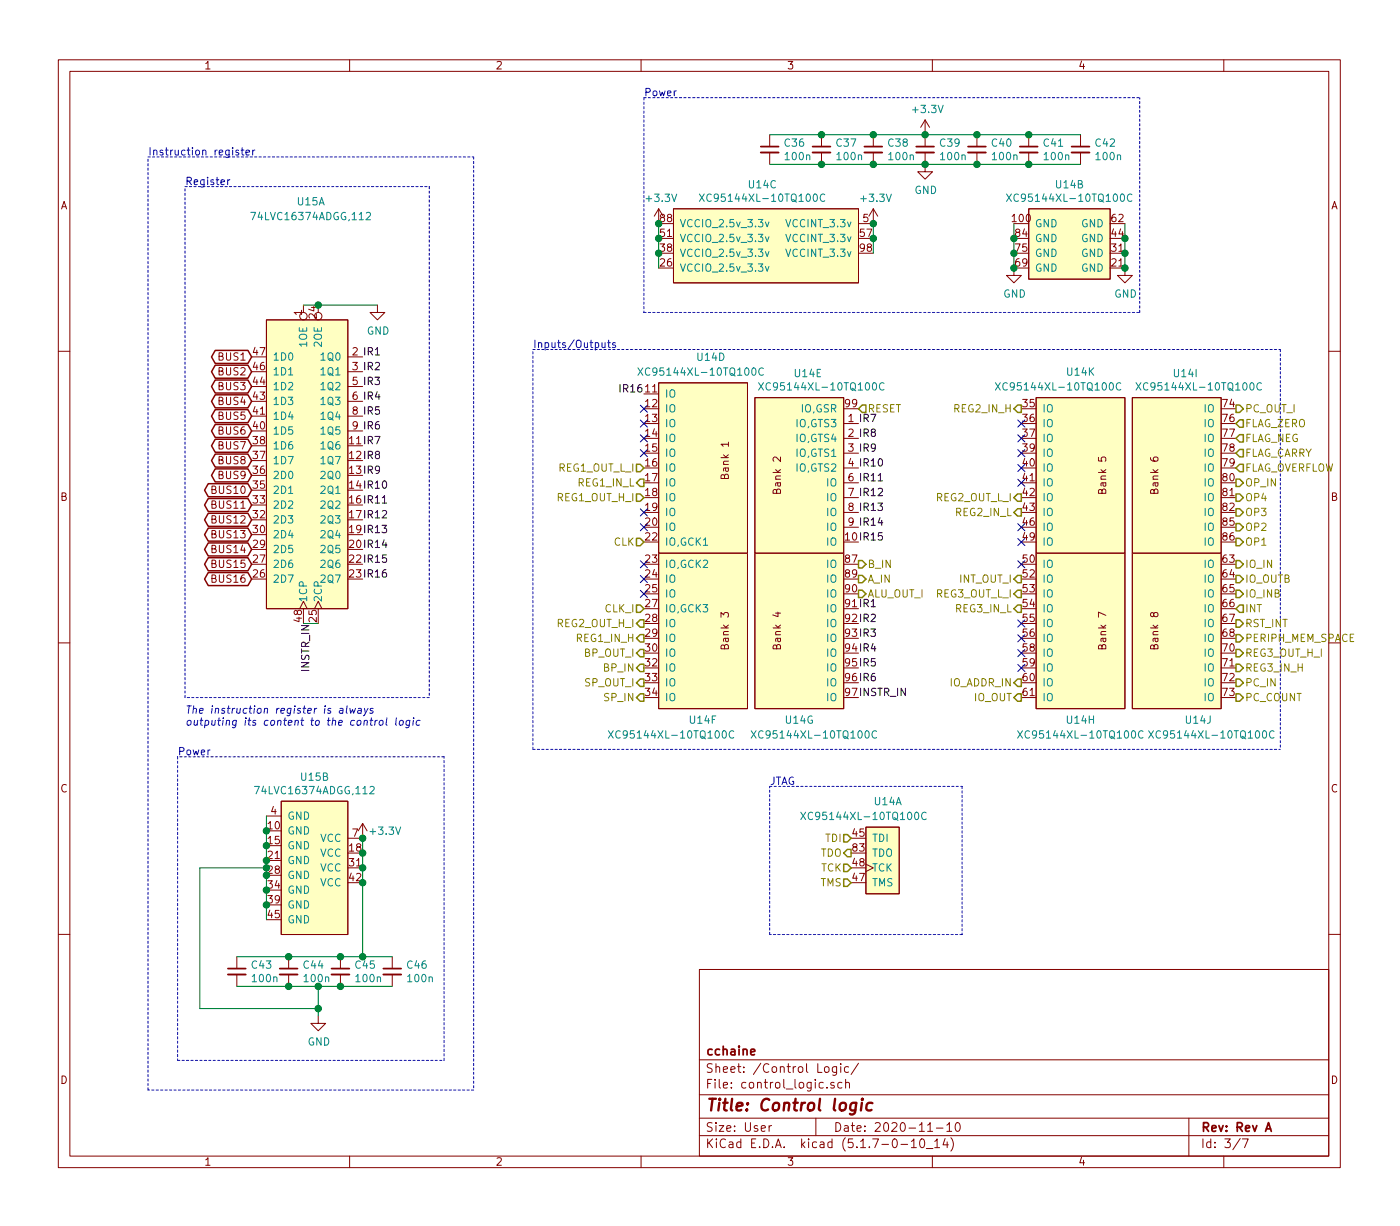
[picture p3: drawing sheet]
<svg xmlns="http://www.w3.org/2000/svg" width="240mm" height="210mm" viewBox="0 0 240 210" stroke-linecap="round" stroke-linejoin="round" font-family="sans-serif">
<g fill="none" stroke="#840000" stroke-width=".17">
<path d="M10 10.3h220v189.9h-220zM12 12.2h216v186.1h-216zM60 10.3v1.9M110 10.3v1.9M160 10.3v1.9M210 10.3v1.9M113 35.8l-.7 1.3M113 35.8v2.5M113 35.8l.8 1.3M115.6 35.8h31.7v12.7h-31.7zM132.1 23.1v2M132.1 26.2v2"/>
<path d="M141 23.1v2M141 26.2v2M149.9 35.8v2.5h-2.6M149.9 23.1v2M149.9 26.2v2M149.9 35.8l-.8 1.3M149.9 35.8l.7 1.3M158.7 26.2v3.3h1.3l-1.3 1.2-1.2-1.2h1.2M158.7 20.6v4.5M158.7 20.6l-.7 1.2M158.7 20.6l.8 1.2M167.6 23.1v2"/>
<path d="M167.6 26.2v2M176.5 35.8h14v12.1h-14zM176.5 23.1v2M176.5 26.2v2M185.4 23.1v2M185.4 26.2v2M45.7 54.9h14v49.5h-14zM52.1 52.3v1.3M64.8 52.3v1.3h1.2l-1.2 1.3-1.3-1.3h1.3M174 46v1.2h1.3l-1.3 1.3-1.3-1.3h1.3M193 46v1.2h1.3l-1.3 1.3-1.2-1.3h1.2M10 60.2h2"/>
<path d="M59.7 61.2h2.5M59.7 63.7h2.5M59.7 66.3h2.5M59.7 68.8h2.5M59.7 71.4h2.5M59.7 73.9h2.5M113 65.7h15.3v29.2h-15.3zM125 75.8v.7M129.5 68.2h15.3v26.7h-15.3zM133.9 78.4v.8l-.7-.8h-.2l-.3 .2 .1 .5M144.8 72.6h2.5M144.8 75.2h2.5"/>
<path d="M144.8 77.7h2.5M177.8 68.2h15.2v26.7h-15.2zM194.3 68.2h15.2v26.7h-15.2zM228 60.2h2M113 94.9h15.3v26.6h-15.3zM129.5 94.9h15.3v26.6h-15.3zM144.8 80.3h2.5M144.8 82.8h2.5M144.8 85.3h2.5M144.8 87.9h2.5M144.8 90.4h2.5M177.8 94.9h15.2v26.6h-15.2z"/>
<path d="M194.3 94.9h15.2v26.6h-15.2zM10 110.3h2M51.4 104.4l.7-1.3 .6 1.3M54 104.4l.6-1.3 .6 1.3M133.5 105v.8l-.9-.3M189.8 105.5l-1.3-.5v.8M45.7 139.9h2.6M48.3 137.4h11.4v22.9h-11.4zM62.2 141.2l-.7 1.3M62.2 141.2v2.6h-2.5M62.2 141.2l.8 1.3M148.6 141.9h5.7v11.4h-5.7z"/>
<path d="M148.6 148.2l1.3 .6-1.3 .7M10 160.2h2M40.6 164.1v2M40.6 167.1v2.1M49.5 164.1v2M49.5 167.1v2.1M54.6 174.2v1.3h1.3l-1.3 1.3-1.3-1.3h1.3M58.4 164.1v2M58.4 167.1v2.1M67.3 164.1v2M67.3 167.1v2.1M120 166.3h108v32h-108z"/>
<path d="M228 160.2h2M60 198.3v1.9M110 198.3v1.9M120 194.8h108M120 191.8h108M120 187.8h108M120 181.8h108M132 193v1M132.4 193l-.3 .1-.1 .2M140 191.8v3M141.6 183.1l.2-.2 .4 .2v.7l-.2 .1-.4-.1zM141.9 186.5v.1"/>
<path d="M143.1 185.7a.37 .37 0 0 0-.6 .1l.1 .2 .5 .2 .1 .1-.2 .3-.5-.1M143.6 182.9v1.2l-.3 .3-.4-.1M143.6 183l-.5-.1-.3 .3 .1 .6 .2 .1 .5-.1M144.3 182.4v.2M144.3 182.9v1M144.5 185.7l-.5-.1-.2 .3v.6l.2 .1 .5-.1M145.1 185.7h.1a.37 .37 0 0 1 .6 .1v.8M145.1 185.1v1.5M145.6 183l-.4-.1-.3 .3 .1 .6 .2 .1 .4-.1M147.3 182.3l-1.3 2M154.6 196.3h1.2M156.4 195.8l.4-.5v1.5"/>
<path d="M156.4 196.8h.9M158 195.5l.3-.2a.94 .94 0 0 1 0 1.5 .79 .79 0 0 1-.3-1.3zM159 197h1.1M159.2 194h.8M160 198.3v1.9M160.4 195.8l.4-.5v1.5M160.4 196.8h.8M160.7 193.5h1.1M162.2 195.2l-.4 1.1h.9M162.5 193l.4-.5v1.5M162.5 194h.8M162.5 195.8v1"/>
<path d="M163.2 195.1a1.71 1.71 0 0 1 0 2.3M164.1 192.6l.2-.1a.85 .85 0 0 1 .1 1.5 .79 .79 0 0 1-.3-1.3zM204 191.8v6.5M210 198.3v1.9M212.8 195.2l-1.2 2M213.2 195.3h1l-.6 1.5"/>
<circle cx="52.1" cy="54.2" r=".63"/>
<circle cx="54.6" cy="54.2" r=".63"/>
</g>
<g fill="none" stroke="#840000" stroke-width=".3">
<path d="M130.6 25.1h3M139.4 25.1h3.1M148.3 25.1h3.1M157.2 25.1h3.1M166.1 25.1h3.1M175 25.1h3.1M183.9 25.1h3M39.1 166.1h3.1M48 166.1h3.1M56.9 166.1h3M65.8 166.1h3M128.8 180.4l.7-.1v-.3l-.5-.1-.2 .2 .1 .7h.6"/>
<path d="M217.2 194l.5-1.5 .5 1.5M217.3 193.6h.7"/>
</g>
<path d="M146.9 189.1l-.2 1.6a.6 .6 0 0 1-.9 .3M146.9 189.2a.68 .68 0 0 0-1 .3v.8l.3 .1 .6-.1M147.9 189.1l-.2 1.3M148 188.4l-.1 .1 .1 .1 .1-.1-.1-.1v.2M149.7 189.2a.68 .68 0 0 0-1 .3l-.1 .6 .2 .2 .2 .1 .6-.1" fill="none" stroke="#840000" stroke-width=".41"/>
<path d="M130.6 26.2h3M139.4 26.2h3.1M148.3 26.2h3.1M157.2 26.2h3.1M166.1 26.2h3.1M175 26.2h3.1M183.9 26.2h3M39.1 167.1h3.1M48 167.1h3.1M56.9 167.1h3M65.8 167.1h3" fill="none" stroke="#840000" stroke-width=".33"/>
<g fill="#ffffc2" stroke="#ffffc2" stroke-width=".17">
<path d="M113 94.9h15.3v26.6h-15.3z"/>
<path d="M148.6 141.9h5.7v11.4h-5.7z"/>
<path d="M176.5 35.8h14v12.1h-14z"/>
<path d="M115.6 35.8h31.7v12.7h-31.7z"/>
<path d="M45.7 54.9h14v49.5h-14z"/>
<path d="M48.3 137.4h11.4v22.9h-11.4z"/>
<path d="M194.3 94.9h15.2v26.6h-15.2z"/>
<path d="M129.5 94.9h15.3v26.6h-15.3z"/>
<path d="M129.5 68.2h15.3v26.7h-15.3z"/>
<path d="M177.8 94.9h15.2v26.6h-15.2z"/>
<path d="M194.3 68.2h15.2v26.7h-15.2z"/>
<path d="M177.8 68.2h15.2v26.7h-15.2z"/>
<path d="M113 65.7h15.3v29.2h-15.3z"/>
</g>
<g fill="none" stroke="#008484" stroke-width=".17">
<path d="M43 36.4h.9l-.6 1.3M62.9 36.5l.4-.1 .3 .4-.1 .2-.7 .7h.8M120 33.3l.9 1.2M120.9 33.3l-.9 1.2M131.3 38.1l.3 .8 .4-.8M141.5 33.4a.55 .55 0 0 0-.7 .1 .55 .55 0 0 0 0 .7l.4 .3 .3-.1M172.7 33.3l.9 1.2M173.6 33.3l-.9 1.2M194.2 33.4a.55 .55 0 0 0-.7 .1 .55 .55 0 0 0 0 .7l.4 .3 .3-.1M131.3 45.7l.3 .8 .4-.8M131.3 43.1l.3 .9 .4-.9M131.3 40.6l.3 .8 .4-.8"/>
<path d="M109.5 63.1l.8 1.3M110.3 63.1l-.8 1.3M130.2 65.6l.8 1.3M131 63.2a.55 .55 0 0 0-.7 .1 .55 .55 0 0 0 0 .8l.3 .3 .4-.2M131 65.6l-.8 1.3M151.7 65.8a.55 .55 0 0 0-.7 .1 .55 .55 0 0 0 0 .7l.3 .3 .4-.1M170.8 65.6l.9 1.3M171.7 65.6l-.9 1.3M192.3 65.8a.55 .55 0 0 0-.7 .1 .55 .55 0 0 0 0 .7l.4 .3 .3-.1M194.9 65.6l.9 1.3M195.8 65.6l-.9 1.3M216.5 65.8a.55 .55 0 0 0-.8 .1 .55 .55 0 0 0 0 .7l.4 .3 .4-.1"/>
<path d="M43.7 134.9h.8l-.6 1.2M63.5 135l.5-.1 .2 .3v.2l-.8 .7h.8M104.4 125.3l.8 1.3M105.2 125.3l-.8 1.3M125.9 125.4a.55 .55 0 0 0-.7 .1 .55 .55 0 0 0 0 .8l.4 .3 .3-.1M128.9 125.3l.8 1.3M129.7 125.3l-.8 1.3M137.4 139.3l.9 1.3M138.3 139.3l-.9 1.3M150.4 125.4a.55 .55 0 0 0-.7 .1 .55 .55 0 0 0 0 .8l.4 .3 .3-.1M158.9 139.4a.55 .55 0 0 0-.7 .1 .55 .55 0 0 0 0 .8l.4 .3 .3-.2M174.6 125.3l.9 1.3"/>
<path d="M175.5 125.3l-.9 1.3M196.1 125.4a.55 .55 0 0 0-.7 .1 .55 .55 0 0 0 0 .8l.4 .3 .3-.1M197.1 125.3l.8 1.3M197.9 125.3l-.8 1.3M218.6 125.4a.55 .55 0 0 0-.7 .1 .55 .55 0 0 0 0 .8l.4 .3 .3-.1"/>
</g>
<g fill="none" stroke="#0000c2" stroke-width=".17" stroke-dasharray=".4 .4">
<path d="M110.5 16.8v36.8M110.5 16.8h85.1M25.4 26.9h55.9M31.7 32h42M73.7 32v87.6M81.3 26.9v160M91.4 59.9h128.3M110.5 53.6h85.1M195.6 53.6v-36.8M219.7 59.9v68.6M31.7 119.6v-87.6M73.7 119.6h-42"/>
<path d="M30.5 129.8v52.1M76.2 129.8h-45.7M91.4 128.5v-68.6M91.4 128.5h128.3M132.1 134.9h33M165.1 134.9v25.4M132.1 160.3v-25.4M165.1 160.3h-33M25.4 186.9v-160M30.5 181.9h45.7M76.2 181.9v-52.1M81.3 186.9h-55.9"/>
</g>
<g fill="none" stroke="#008400" stroke-width=".17">
<path d="M113 38.3v7.7M132.1 28.2h53.3M132.1 23.1h53.3M149.9 38.3v5.1M174 38.3v7.7M193 38.3v7.7M52.1 52.3h12.7M52.1 106.9h2.5M45.7 139.9v8.9h-11.4v24.2h20.3M45.7 150.1v7.6M62.2 143.8v20.3M40.6 169.2h26.7"/>
<path d="M40.6 164.1h26.7M54.6 169.2v5"/>
</g>
<g fill="none" stroke="#848400" stroke-width=".25">
<path d="M109.2 79.6h.7l.6 .7-.6 .6h-.7zM148 69.5h.6v1.2h-.6l-.7-.6zM174.6 69.5h.7v1.2h-.7l-.6-.6zM212.1 69.5h.6l.7 .6-.7 .6h-.6zM212.7 79.6h.7v1.3h-.7l-.6-.6zM212.7 77.1h.7v1.3h-.7l-.6-.7zM212.7 72h.7v1.3h-.7l-.6-.7zM212.7 74.5h.7v1.3h-.7l-.6-.6zM109.2 84.7h.7l.6 .6-.6 .7h-.7zM109.2 92.3h.7l.6 .7-.6 .6h-.7zM109.9 82.2h.6v1.2h-.6l-.7-.6zM147.3 98.7h.7l.6 .6-.6 .6h-.7z"/>
<path d="M147.3 96.1h.7l.6 .7-.6 .6h-.7zM174.6 98.7h.7v1.2h-.7l-.6-.6zM174.6 87.2h.7v1.3h-.7l-.6-.6zM174.6 84.7h.7v1.3h-.7l-.6-.7zM212.1 98.7h.6l.7 .6-.7 .6h-.6zM212.1 96.1h.6l.7 .7-.7 .6h-.6zM212.1 84.7h.6l.7 .6-.7 .7h-.6zM212.1 87.2h.6l.7 .7-.7 .6h-.6zM212.1 82.2h.6l.7 .6-.7 .6h-.6zM212.1 89.8h.6l.7 .6-.7 .7h-.6zM212.1 92.3h.6l.7 .7-.7 .6h-.6zM109.2 114.5l.7-.6h.6v1.3h-.6z"/>
<path d="M109.2 103.8h.7l.6 .6-.6 .6h-.7zM109.9 111.4h.6v1.2h-.6l-.7-.6zM109.9 119h.6v1.3h-.6l-.7-.7zM109.9 116.5h.6v1.2h-.6l-.7-.6zM109.9 106.3h.6v1.3h-.6l-.7-.7zM109.9 108.8h.6v1.3h-.6l-.7-.6zM147.3 101.2h.7l.6 .6-.6 .7h-.7zM174.6 103.8h.7v1.2h-.7l-.6-.6zM174.6 101.2h.7v1.3h-.7l-.6-.7zM174.6 116.5h.7v1.2h-.7l-.6-.6zM174.6 119h.7v1.3h-.7l-.6-.7zM212.1 119h.6l.7 .6-.7 .7h-.6z"/>
<path d="M212.1 116.5h.6l.7 .6-.7 .6h-.6zM212.1 113.9h.6l.7 .6-.7 .7h-.6zM212.1 111.4h.6l.7 .6-.7 .6h-.6zM212.1 108.8h.6l.7 .7-.7 .6h-.6zM212.1 101.2h.6l.7 .6-.7 .7h-.6zM212.1 106.3h.6l.7 .6-.7 .7h-.6zM212.7 103.8h.7v1.2h-.7l-.6-.6zM144.8 150.7h.6l.6 .7-.6 .6h-.6zM144.8 143.1h.6l.6 .7-.6 .6h-.6zM144.8 148.2h.6l.6 .6-.6 .7h-.6zM145.4 145.7h.6v1.2h-.6l-.6-.6z"/>
</g>
<g fill="none" stroke="#840000" stroke-width=".25">
<path d="M36.9 62.6h5.6l.7 1.1-.7 1.2h-5.6l-.6-1.2zM36.9 65.2h5.6l.7 1.1-.7 1.1h-5.6l-.6-1.1zM36.9 67.7h5.6l.7 1.1-.7 1.1h-5.6l-.6-1.1zM36.9 70.3h5.6l.7 1.1-.7 1.1h-5.6l-.6-1.1zM36.9 72.8h5.6l.7 1.1-.7 1.1h-5.6l-.6-1.1zM36.9 75.3h5.6l.7 1.1-.7 1.2h-5.6l-.6-1.2zM36.9 77.9h5.6l.7 1.1-.7 1.1h-5.6l-.6-1.1zM36.9 60.1h5.6l.7 1.1-.7 1.1h-5.6l-.6-1.1zM35.7 83h6.8l.7 1.1-.7 1.1h-6.8l-.6-1.1zM35.7 85.5h6.8l.7 1.1-.7 1.1h-6.8l-.6-1.1zM35.7 88h6.8l.7 1.1-.7 1.2h-6.8l-.6-1.2zM35.7 90.6h6.8l.7 1.1-.7 1.1h-6.8l-.6-1.1z"/>
<path d="M35.7 93.1h6.8l.7 1.1-.7 1.1h-6.8l-.6-1.1zM35.7 95.7h6.8l.7 1.1-.7 1.1h-6.8l-.6-1.1zM35.7 98.2h6.8l.7 1.1-.7 1.1h-6.8l-.6-1.1zM36.9 80.4h5.6l.7 1.1-.7 1.1h-5.6l-.6-1.1z"/>
</g>
<path d="M65.6 86.3h.7M150.7 82.5h.7" fill="none" stroke="#000" stroke-width=".17"/>
<g fill="none" stroke="#0000c2" stroke-width=".17">
<path d="M39.1 30.8v.9M39.4 30.8l-.2 .1-.1 .2M40.9 25.8l-.3-.1-.1 .2v.2l.4 .1v.3h-.4M41.4 25.7h.5M41.6 25.3v1.1l.3 .2M42.2 26.2l.6-.1-.1-.3-.3-.1-.2 .2 .1 .6h.4M43.4 25.7v.9M43.7 25.7l-.2 .1-.1 .2M103.3 58.8l.1 .8h.3l.1-.1M103.8 58.8v.8M104.3 58.8h.4M104.4 58.3v1.1l.3 .2"/>
<path d="M105.6 58.8h-.3l-.2 .1 .1 .2 .4 .2v.3h-.5M58.3 121.5h.5v.8M58.9 121.8h-.5a.25 .25 0 0 0-.2 .3 .25 .25 0 0 0 .2 .2h.4M59.6 121.1l-.2 1 .2 .2M60 121.5l.2 .8 .3-.6 .2 .6 .3-.8M61.5 121.5h.5v.8M62 121.8h-.4l-.2 .2v.3h.6M62.5 121.5l.2 .8M63.1 121.5l-.5 1.1-.2 .2M63.5 123.5h.5M63.7 123.1l-.1 1.1v.1l.3 .1M64 121.5h-.3l-.2 .2 .1 .1 .4 .2-.1 .3h-.5"/>
<path d="M64.4 123.5l-.1 .9M64.8 123.5l-.4 .3M65.2 123.7l.2-.2 .3 .2v.4l-.1 .2-.3 .1-.2-.1zM66.4 123.1l-.2 1.1 .2 .2M68 123.1l-.1 1.1 .1 .2M68.7 123.6l.3-.1 .2 .3v.3l-.3 .3-.3-.1-.1-.2zM70.3 123.5l-.1 1.1-.3 .2-.3-.1M70.3 123.6l-.3-.1-.3 .3v.5h.5M70.9 123.5l-.1 .9M71 123.1v.1M72.1 123.6l-.4-.1-.2 .3v.5h.5"/>
</g>
<g fill="#008400" stroke="#008400" stroke-width=".25">
<circle cx="193" cy="43.4" r=".51"/>
<circle cx="174" cy="46" r=".51"/>
<circle cx="176.5" cy="23.1" r=".51"/>
<circle cx="174" cy="40.9" r=".51"/>
<circle cx="174" cy="43.4" r=".51"/>
<circle cx="113" cy="38.3" r=".51"/>
<circle cx="113" cy="40.9" r=".51"/>
<circle cx="113" cy="43.4" r=".51"/>
<circle cx="149.9" cy="40.9" r=".51"/>
<circle cx="54.6" cy="169.2" r=".51"/>
<circle cx="58.4" cy="164.1" r=".51"/>
<circle cx="49.5" cy="164.1" r=".51"/>
<circle cx="54.6" cy="52.3" r=".51"/>
<circle cx="54.6" cy="173" r=".51"/>
<circle cx="149.9" cy="38.3" r=".51"/>
<circle cx="45.7" cy="148.8" r=".51"/>
<circle cx="45.7" cy="142.5" r=".51"/>
<circle cx="58.4" cy="169.2" r=".51"/>
<circle cx="45.7" cy="145" r=".51"/>
<circle cx="158.8" cy="28.2" r=".51"/>
<circle cx="167.6" cy="28.2" r=".51"/>
<circle cx="45.7" cy="147.6" r=".51"/>
<circle cx="49.5" cy="169.2" r=".51"/>
<circle cx="45.7" cy="150.1" r=".51"/>
<circle cx="62.2" cy="151.4" r=".51"/>
<circle cx="45.7" cy="152.6" r=".51"/>
<circle cx="45.7" cy="155.2" r=".51"/>
<circle cx="62.2" cy="148.8" r=".51"/>
<circle cx="62.2" cy="146.3" r=".51"/>
<circle cx="176.5" cy="28.2" r=".51"/>
<circle cx="158.8" cy="23.1" r=".51"/>
<circle cx="167.6" cy="23.1" r=".51"/>
<circle cx="149.9" cy="28.2" r=".51"/>
<circle cx="149.9" cy="23.1" r=".51"/>
<circle cx="141" cy="28.2" r=".51"/>
<circle cx="193" cy="40.9" r=".51"/>
<circle cx="62.2" cy="143.8" r=".51"/>
<circle cx="141" cy="23.1" r=".51"/>
<circle cx="193" cy="46" r=".51"/>
<circle cx="62.2" cy="164.1" r=".51"/>
</g>
<g fill="none" stroke="#000084" stroke-width=".17">
<path d="M109.9 69.5l1.2 1.2M109.9 72l1.2 1.2M109.9 74.6l1.2 1.2M109.9 77.1l1.2 1.2M111.1 69.5l-1.2 1.2M111.1 72l-1.2 1.2M111.1 74.6l-1.2 1.2M111.1 77.1l-1.2 1.2M174.7 72l1.2 1.2M174.7 74.6l1.2 1.2M174.7 77.1l1.2 1.2M174.7 79.6l1.2 1.3"/>
<path d="M175.9 72l-1.2 1.2M175.9 74.6l-1.2 1.2M175.9 77.1l-1.2 1.2M175.9 79.6l-1.2 1.3M109.9 87.3l1.2 1.2M109.9 89.8l1.2 1.2M109.9 96.2l1.2 1.2M109.9 98.7l1.2 1.2M111.1 87.3l-1.2 1.2M111.1 89.8l-1.2 1.2M111.1 96.2l-1.2 1.2M111.1 98.7l-1.2 1.2"/>
<path d="M174.7 82.2l1.2 1.2M174.7 89.8l1.2 1.2M174.7 92.3l1.2 1.3M174.7 96.2l1.2 1.2M175.9 82.2l-1.2 1.2M175.9 89.8l-1.2 1.2M175.9 92.3l-1.2 1.3M175.9 96.2l-1.2 1.2M109.9 101.2l1.2 1.3M111.1 101.2l-1.2 1.3M174.7 106.3l1.2 1.2M174.7 108.9l1.2 1.2"/>
<path d="M174.7 111.4l1.2 1.2M174.7 113.9l1.2 1.3M175.9 106.3l-1.2 1.2M175.9 108.9l-1.2 1.2M175.9 111.4l-1.2 1.2M175.9 113.9l-1.2 1.3"/>
</g>
<text font-size="2.8" fill="#840000" x="121" y="190.5">Title: Control logic</text>
<g font-size="2.1" fill="#840000">
<text x="121" y="184">Sheet: /Control Logic/</text>
<text x="121" y="181">cchaine</text>
<text x="121" y="186.7">File: control_logic.sch</text>
<text x="121" y="196.9">KiCad E.D.A. kicad (5.1.7-0-10_14)</text>
<text x="121" y="194.1">Size: User</text>
<text x="143" y="194.1">Date: 2020-11-10</text>
<text x="206" y="194.1">Rev: Rev A</text>
<text x="206" y="196.9">Id: 3/7</text>
</g>
<g font-size="1.8" fill="#840000">
<text x="35" y="11.9">1</text>
<text x="85" y="11.9">2</text>
<text x="135" y="11.9">3</text>
<text x="185" y="11.9">4</text>
<text x="10.4" y="35.9">A</text>
<text x="228.4" y="35.9">A</text>
<text x="113.3" y="40.6">51</text>
<text x="113.3" y="38.1">88</text>
<text x="147.6" y="40.6">57</text>
<text x="148.1" y="38.1">5</text>
<text x="173.8" y="38.1">100</text>
<text x="174.3" y="40.6">84</text>
<text x="190.8" y="40.6">44</text>
<text x="190.8" y="38.1">62</text>
<text x="113.3" y="45.7">26</text>
<text x="113.3" y="43.2">38</text>
<text x="147.6" y="43.2">98</text>
<text x="174.3" y="45.7">69</text>
<text x="174.3" y="43.2">75</text>
<text x="190.8" y="45.7">21</text>
<text x="190.8" y="43.2">31</text>
<text x="51.8" y="54.1" transform="rotate(-90 51.8 54.1)">1</text>
<text x="54.4" y="54.6" transform="rotate(-90 54.4 54.6)">24</text>
<text x="37.7" y="64.4">BUS2</text>
<text x="37.7" y="61.8">BUS1</text>
<text x="43.5" y="63.5">46</text>
<text x="43.5" y="61">47</text>
<text x="37.7" y="66.9">BUS3</text>
<text x="37.7" y="69.5">BUS4</text>
<text x="43.5" y="71.1">41</text>
<text x="43.5" y="68.6">43</text>
<text x="43.5" y="66">44</text>
<text x="110.8" y="67.3">11</text>
<text x="110.8" y="69.8">12</text>
<text x="145.1" y="69.8">99</text>
<text x="175.6" y="69.8">35</text>
<text x="209.9" y="69.8">74</text>
<text x="37.7" y="72">BUS5</text>
<text x="37.7" y="74.5">BUS6</text>
<text x="37.7" y="77.1">BUS7</text>
<text x="43.5" y="76.2">38</text>
<text x="43.5" y="73.7">40</text>
<text x="110.8" y="72.4">13</text>
<text x="110.8" y="74.9">14</text>
<text x="110.8" y="77.5">15</text>
<text x="175.6" y="72.4">36</text>
<text x="175.6" y="74.9">37</text>
<text x="175.6" y="77.5">39</text>
<text x="209.9" y="72.4">76</text>
<text x="209.9" y="74.9">77</text>
<text x="209.9" y="77.5">78</text>
<text x="37.7" y="79.6">BUS8</text>
<text x="37.7" y="82.2">BUS9</text>
<text x="43.5" y="83.8">35</text>
<text x="43.5" y="81.3">36</text>
<text x="43.5" y="78.7">37</text>
<text x="110.8" y="80">16</text>
<text x="110.8" y="82.5">17</text>
<text x="125.1" y="81.9" transform="rotate(-90 125.1 81.9)">Bank 1</text>
<text x="175.6" y="80">40</text>
<text x="175.6" y="82.5">41</text>
<text x="209.9" y="80">79</text>
<text x="209.9" y="82.5">80</text>
<text x="10.4" y="85.9">B</text>
<text x="36.7" y="84.7">BUS10</text>
<text x="36.7" y="87.2">BUS11</text>
<text x="36.7" y="89.8">BUS12</text>
<text x="43.5" y="88.9">32</text>
<text x="43.5" y="86.4">33</text>
<text x="110.8" y="85.1">18</text>
<text x="110.8" y="87.6">19</text>
<text x="134" y="84.4" transform="rotate(-90 134 84.4)">Bank 2</text>
<text x="175.6" y="85.1">42</text>
<text x="175.6" y="87.6">43</text>
<text x="189.8" y="84.4" transform="rotate(-90 189.8 84.4)">Bank 5</text>
<text x="198.8" y="84.4" transform="rotate(-90 198.8 84.4)">Bank 6</text>
<text x="209.9" y="85.1">81</text>
<text x="209.9" y="87.6">82</text>
<text x="228.4" y="85.9">B</text>
<text x="36.7" y="92.3">BUS13</text>
<text x="36.7" y="94.9">BUS14</text>
<text x="43.5" y="94">29</text>
<text x="43.5" y="91.4">30</text>
<text x="110.8" y="90.2">20</text>
<text x="110.8" y="92.7">22</text>
<text x="175.6" y="90.2">46</text>
<text x="175.6" y="92.7">49</text>
<text x="209.9" y="90.2">85</text>
<text x="209.9" y="92.7">86</text>
<text x="36.7" y="97.4">BUS15</text>
<text x="36.7" y="99.9">BUS16</text>
<text x="43.5" y="99.1">26</text>
<text x="43.5" y="96.5">27</text>
<text x="110.8" y="96.5">23</text>
<text x="110.8" y="99.1">24</text>
<text x="110.8" y="101.6">25</text>
<text x="145.1" y="96.5">87</text>
<text x="145.1" y="99.1">89</text>
<text x="145.1" y="101.6">90</text>
<text x="175.6" y="96.5">50</text>
<text x="175.6" y="99.1">52</text>
<text x="175.6" y="101.6">53</text>
<text x="209.9" y="96.5">63</text>
<text x="209.9" y="99.1">64</text>
<text x="209.9" y="101.6">65</text>
<text x="51.8" y="106.6" transform="rotate(-90 51.8 106.6)">48</text>
<text x="54.4" y="106.6" transform="rotate(-90 54.4 106.6)">25</text>
<text x="110.8" y="104.1">27</text>
<text x="110.8" y="106.7">28</text>
<text x="175.6" y="104.1">54</text>
<text x="175.6" y="106.7">55</text>
<text x="209.9" y="104.1">66</text>
<text x="209.9" y="106.7">67</text>
<text x="110.8" y="109.2">29</text>
<text x="110.8" y="111.8">30</text>
<text x="125.1" y="111.1" transform="rotate(-90 125.1 111.1)">Bank 3</text>
<text x="134" y="111.1" transform="rotate(-90 134 111.1)">Bank 4</text>
<text x="175.6" y="109.2">56</text>
<text x="175.6" y="111.8">58</text>
<text x="189.8" y="111.1" transform="rotate(-90 189.8 111.1)">Bank 7</text>
<text x="198.8" y="111.1" transform="rotate(-90 198.8 111.1)">Bank 8</text>
<text x="209.9" y="109.2">68</text>
<text x="209.9" y="111.8">70</text>
<text x="110.8" y="114.3">32</text>
<text x="110.8" y="116.8">33</text>
<text x="110.8" y="119.4">34</text>
<text x="175.6" y="114.3">59</text>
<text x="175.6" y="116.8">60</text>
<text x="175.6" y="119.4">61</text>
<text x="209.9" y="114.3">71</text>
<text x="209.9" y="116.8">72</text>
<text x="209.9" y="119.4">73</text>
<text x="10.4" y="135.9">C</text>
<text x="228.4" y="135.9">C</text>
<text x="46" y="142.2">10</text>
<text x="46.5" y="139.7">4</text>
<text x="60.5" y="143.5">7</text>
<text x="146.4" y="143.5">45</text>
<text x="46" y="144.8">15</text>
<text x="46" y="147.3">21</text>
<text x="60" y="146">18</text>
<text x="60" y="148.6">31</text>
<text x="146.4" y="148.6">48</text>
<text x="146.4" y="146">83</text>
<text x="46" y="152.4">34</text>
<text x="46" y="154.9">39</text>
<text x="60" y="151.1">42</text>
<text x="146.4" y="151.1">47</text>
<text x="46" y="157.5">45</text>
<text x="10.4" y="185.9">D</text>
<text x="228.4" y="185.9">D</text>
<text x="35" y="199.9">1</text>
<text x="85" y="199.9">2</text>
<text x="135" y="199.9">3</text>
<text x="185" y="199.9">4</text>
</g>
<g font-size="1.8" fill="#0000c2">
<text x="110.5" y="16.5">Power</text>
<text x="25.4" y="26.7">Instruction register</text>
<text x="31.7" y="31.7">Register</text>
<text x="91.4" y="59.7">Inputs/Outputs</text>
<text x="31.7" y="122.4">The instruction register is always</text>
<text x="31.7" y="124.5">outputing its content to the control logic</text>
<text x="30.5" y="129.5">Power</text>
<text x="132.1" y="134.6">JTAG</text>
</g>
<g font-size="1.8" fill="#008484">
<text x="156.8" y="19.4">+3.3V</text>
<text x="134.7" y="25.2">C36</text>
<text x="134.9" y="27.5">100n</text>
<text x="143.6" y="25.2">C37</text>
<text x="143.8" y="27.5">100n</text>
<text x="152.5" y="25.2">C38</text>
<text x="152.7" y="27.5">100n</text>
<text x="161.4" y="25.2">C39</text>
<text x="161.5" y="27.5">100n</text>
<text x="170.3" y="25.2">C40</text>
<text x="170.4" y="27.5">100n</text>
<text x="179.1" y="25.2">C41</text>
<text x="179.3" y="27.5">100n</text>
<text x="188" y="25.2">C42</text>
<text x="188.2" y="27.5">100n</text>
<text x="51.1" y="35.2">U15A</text>
<text x="111.1" y="34.6">+3.3V</text>
<text x="121.4" y="34.6">XC95144XL-10TQ100C</text>
<text x="128.5" y="32.3">U14C</text>
<text x="147.9" y="34.6">+3.3V</text>
<text x="156.9" y="33.3">GND</text>
<text x="174.1" y="34.6">XC95144XL-10TQ100C</text>
<text x="181.3" y="32.3">U14B</text>
<text x="43.8" y="37.8">74LVC16374ADGG,112</text>
<text x="116.6" y="41.5">VCCIO_2.5v_3.3v</text>
<text x="116.6" y="39">VCCIO_2.5v_3.3v</text>
<text x="135.3" y="39">VCCINT_3.3v</text>
<text x="135.3" y="41.5">VCCINT_3.3v</text>
<text x="177.5" y="39">GND</text>
<text x="177.5" y="41.5">GND</text>
<text x="185.5" y="41.5">GND</text>
<text x="185.5" y="39">GND</text>
<text x="116.6" y="46.6">VCCIO_2.5v_3.3v</text>
<text x="116.6" y="44.1">VCCIO_2.5v_3.3v</text>
<text x="135.3" y="44.1">VCCINT_3.3v</text>
<text x="177.5" y="46.6">GND</text>
<text x="177.5" y="44.1">GND</text>
<text x="185.5" y="46.6">GND</text>
<text x="185.5" y="44.1">GND</text>
<text x="172.2" y="51">GND</text>
<text x="191.2" y="51">GND</text>
<text x="52.7" y="59.4" transform="rotate(-90 52.7 59.4)">1OE</text>
<text x="55.2" y="59.4" transform="rotate(-90 55.2 59.4)">2OE</text>
<text x="62.9" y="57.4">GND</text>
<text x="46.7" y="64.4">1D1</text>
<text x="46.7" y="61.8">1D0</text>
<text x="55.3" y="61.8">1Q0</text>
<text x="55.3" y="64.4">1Q1</text>
<text x="110.8" y="64.4">XC95144XL-10TQ100C</text>
<text x="119.7" y="61.9">U14D</text>
<text x="136.4" y="64.7">U14E</text>
<text x="183.2" y="64.4">U14K</text>
<text x="201.5" y="64.7">U14I</text>
<text x="46.7" y="69.5">1D3</text>
<text x="46.7" y="66.9">1D2</text>
<text x="55.3" y="66.9">1Q2</text>
<text x="55.3" y="69.5">1Q3</text>
<text x="114" y="68.2">IO</text>
<text x="114" y="70.7">IO</text>
<text x="131.5" y="67">XC95144XL-10TQ100C</text>
<text x="137.6" y="70.7">IO,GSR</text>
<text x="172.2" y="67">XC95144XL-10TQ100C</text>
<text x="178.8" y="70.7">IO</text>
<text x="196.3" y="67">XC95144XL-10TQ100C</text>
<text x="206.7" y="70.7">IO</text>
<text x="46.7" y="77.1">1D6</text>
<text x="46.7" y="74.5">1D5</text>
<text x="46.7" y="72">1D4</text>
<text x="55.3" y="77.1">1Q6</text>
<text x="55.3" y="72">1Q4</text>
<text x="55.3" y="74.5">1Q5</text>
<text x="114" y="73.3">IO</text>
<text x="114" y="75.8">IO</text>
<text x="136.8" y="73.3">IO,GTS3</text>
<text x="136.8" y="75.8">IO,GTS4</text>
<text x="178.8" y="73.3">IO</text>
<text x="178.8" y="75.8">IO</text>
<text x="206.7" y="73.3">IO</text>
<text x="206.7" y="75.8">IO</text>
<text x="46.7" y="82.2">2D0</text>
<text x="46.7" y="79.6">1D7</text>
<text x="55.3" y="79.6">1Q7</text>
<text x="55.3" y="82.2">2Q0</text>
<text x="114" y="78.4">IO</text>
<text x="114" y="80.9">IO</text>
<text x="114" y="83.4">IO</text>
<text x="136.8" y="78.4">IO,GTS1</text>
<text x="136.8" y="80.9">IO,GTS2</text>
<text x="141.9" y="83.4">IO</text>
<text x="178.8" y="78.4">IO</text>
<text x="178.8" y="80.9">IO</text>
<text x="178.8" y="83.4">IO</text>
<text x="206.7" y="78.4">IO</text>
<text x="206.7" y="80.9">IO</text>
<text x="206.7" y="83.4">IO</text>
<text x="46.7" y="89.8">2D3</text>
<text x="46.7" y="87.2">2D2</text>
<text x="46.7" y="84.7">2D1</text>
<text x="55.3" y="84.7">2Q1</text>
<text x="55.3" y="87.2">2Q2</text>
<text x="55.3" y="89.8">2Q3</text>
<text x="114" y="86">IO</text>
<text x="114" y="88.5">IO</text>
<text x="141.9" y="86">IO</text>
<text x="141.9" y="88.5">IO</text>
<text x="178.8" y="86">IO</text>
<text x="178.8" y="88.5">IO</text>
<text x="206.7" y="86">IO</text>
<text x="206.7" y="88.5">IO</text>
<text x="46.7" y="94.9">2D5</text>
<text x="46.7" y="92.3">2D4</text>
<text x="55.3" y="92.3">2Q4</text>
<text x="55.3" y="94.9">2Q5</text>
<text x="114" y="91.1">IO</text>
<text x="114" y="93.6">IO,GCK1</text>
<text x="141.9" y="93.6">IO</text>
<text x="141.9" y="91.1">IO</text>
<text x="178.8" y="91.1">IO</text>
<text x="178.8" y="93.6">IO</text>
<text x="206.7" y="91.1">IO</text>
<text x="206.7" y="93.6">IO</text>
<text x="46.7" y="99.9">2D7</text>
<text x="46.7" y="97.4">2D6</text>
<text x="55.3" y="97.4">2Q6</text>
<text x="55.3" y="99.9">2Q7</text>
<text x="114" y="97.4">IO,GCK2</text>
<text x="114" y="99.9">IO</text>
<text x="141.9" y="97.4">IO</text>
<text x="141.9" y="99.9">IO</text>
<text x="178.8" y="97.4">IO</text>
<text x="178.8" y="99.9">IO</text>
<text x="206.7" y="97.4">IO</text>
<text x="206.7" y="99.9">IO</text>
<text x="52.7" y="103.4" transform="rotate(-90 52.7 103.4)">1CP</text>
<text x="55.2" y="103.4" transform="rotate(-90 55.2 103.4)">2CP</text>
<text x="114" y="102.5">IO</text>
<text x="114" y="105">IO,GCK3</text>
<text x="114" y="107.6">IO</text>
<text x="141.9" y="102.5">IO</text>
<text x="141.9" y="105">IO</text>
<text x="141.9" y="107.6">IO</text>
<text x="178.8" y="102.5">IO</text>
<text x="178.8" y="105">IO</text>
<text x="178.8" y="107.6">IO</text>
<text x="206.7" y="102.5">IO</text>
<text x="206.7" y="105">IO</text>
<text x="206.7" y="107.6">IO</text>
<text x="114" y="110.1">IO</text>
<text x="114" y="112.6">IO</text>
<text x="141.9" y="110.1">IO</text>
<text x="141.9" y="112.6">IO</text>
<text x="178.8" y="110.1">IO</text>
<text x="178.8" y="112.6">IO</text>
<text x="206.7" y="110.1">IO</text>
<text x="206.7" y="112.6">IO</text>
<text x="114" y="115.2">IO</text>
<text x="114" y="117.7">IO</text>
<text x="141.9" y="115.2">IO</text>
<text x="141.9" y="117.7">IO</text>
<text x="178.8" y="115.2">IO</text>
<text x="178.8" y="117.7">IO</text>
<text x="206.7" y="115.2">IO</text>
<text x="206.7" y="117.7">IO</text>
<text x="114" y="120.3">IO</text>
<text x="118.4" y="124.1">U14F</text>
<text x="134.8" y="124.1">U14G</text>
<text x="141.9" y="120.3">IO</text>
<text x="178.8" y="120.3">IO</text>
<text x="183.2" y="124.1">U14H</text>
<text x="203.5" y="124.1">U14J</text>
<text x="206.7" y="120.3">IO</text>
<text x="105.8" y="126.7">XC95144XL-10TQ100C</text>
<text x="130.3" y="126.7">XC95144XL-10TQ100C</text>
<text x="176" y="126.7">XC95144XL-10TQ100C</text>
<text x="198.5" y="126.7">XC95144XL-10TQ100C</text>
<text x="44.4" y="136.2">74LVC16374ADGG,112</text>
<text x="51.7" y="133.9">U15B</text>
<text x="49.3" y="143.1">GND</text>
<text x="49.3" y="140.6">GND</text>
<text x="63.7" y="143.2">+3.3V</text>
<text x="138.8" y="140.6">XC95144XL-10TQ100C</text>
<text x="150.1" y="138.1">U14A</text>
<text x="49.3" y="145.7">GND</text>
<text x="49.3" y="148.2">GND</text>
<text x="54.9" y="146.9">VCC</text>
<text x="54.9" y="149.5">VCC</text>
<text x="54.9" y="144.4">VCC</text>
<text x="149.6" y="144.4">TDI</text>
<text x="149.6" y="149.5">TCK</text>
<text x="149.6" y="146.9">TDO</text>
<text x="49.3" y="150.7">GND</text>
<text x="49.3" y="153.3">GND</text>
<text x="49.3" y="155.8">GND</text>
<text x="54.9" y="152">VCC</text>
<text x="149.6" y="152">TMS</text>
<text x="49.3" y="158.4">GND</text>
<text x="43.3" y="166.1">C43</text>
<text x="52.1" y="166.1">C44</text>
<text x="61" y="166.1">C45</text>
<text x="69.9" y="166.1">C46</text>
<text x="43.4" y="168.4">100n</text>
<text x="52.3" y="168.4">100n</text>
<text x="61.2" y="168.4">100n</text>
<text x="70.1" y="168.4">100n</text>
<text x="52.8" y="179.3">GND</text>
</g>
<g font-size="1.8">
<text x="60.5" y="61">2 IR1</text>
<text x="60.5" y="63.5">3 IR2</text>
<text x="60.5" y="66">5 IR3</text>
<text x="60.5" y="68.6">6 IR4</text>
<text x="60.5" y="71.1">8 IR5</text>
<text x="106.8" y="67.3">IR16</text>
<text x="60" y="76.2">11IR7</text>
<text x="60.5" y="73.7">9 IR6</text>
<text x="145.6" y="72.4">1 IR7</text>
<text x="145.6" y="74.9">2 IR8</text>
<text x="145.6" y="77.5">3 IR9</text>
<text x="60" y="78.7">12IR8</text>
<text x="60" y="81.3">13IR9</text>
<text x="60" y="83.8">14IR10</text>
<text x="145.6" y="80">4 IR10</text>
<text x="145.6" y="82.5">6 IR11</text>
<text x="60" y="86.4">16IR11</text>
<text x="60" y="88.9">17IR12</text>
<text x="145.6" y="85.1">7 IR12</text>
<text x="145.6" y="87.6">8 IR13</text>
<text x="60" y="91.4">19IR13</text>
<text x="60" y="94">20IR14</text>
<text x="145.1" y="92.7">10IR15</text>
<text x="145.6" y="90.2">9 IR14</text>
<text x="60" y="96.5">22IR15</text>
<text x="60" y="99.1">23IR16</text>
<text x="145.1" y="104.1">91IR1</text>
<text x="145.1" y="106.7">92IR2</text>
<text x="145.1" y="109.2">93IR3</text>
<text x="145.1" y="111.8">94IR4</text>
<text x="53.1" y="115" transform="rotate(-90 53.1 115)">INSTR_IN</text>
<text x="145.1" y="114.3">95IR5</text>
<text x="145.1" y="116.8">96IR6</text>
<text x="145.1" y="119.4">97INSTR_IN</text>
</g>
<g font-size="1.8" fill="#848400">
<text x="148.8" y="70.7">RESET</text>
<text x="163.9" y="70.7">REG2_IN_H</text>
<text x="213.6" y="70.7">PC_OUT_I</text>
<text x="213.6" y="73.3">FLAG_ZERO</text>
<text x="213.6" y="75.8">FLAG_NEG</text>
<text x="95.9" y="80.9">REG1_OUT_L_I</text>
<text x="99.3" y="83.4">REG1_IN_L</text>
<text x="213.6" y="80.9">FLAG_OVERFLOW</text>
<text x="213.6" y="78.4">FLAG_CARRY</text>
<text x="213.6" y="83.4">OP_IN</text>
<text x="95.7" y="86">REG1_OUT_H_I</text>
<text x="160.7" y="86">REG2_OUT_L_I</text>
<text x="164.1" y="88.5">REG2_IN_L</text>
<text x="213.6" y="86">OP4</text>
<text x="213.6" y="88.5">OP3</text>
<text x="105.3" y="93.6">CLK</text>
<text x="213.6" y="91.1">OP2</text>
<text x="213.6" y="93.6">OP1</text>
<text x="148.8" y="99.9">A_IN</text>
<text x="148.8" y="97.4">B_IN</text>
<text x="164.7" y="99.9">INT_OUT_I</text>
<text x="213.6" y="99.9">IO_OUTB</text>
<text x="213.6" y="97.4">IO_IN</text>
<text x="95.7" y="107.6">REG2_OUT_H_I</text>
<text x="103.9" y="105">CLK_I</text>
<text x="148.8" y="102.5">ALU_OUT_I</text>
<text x="160.7" y="102.5">REG3_OUT_L_I</text>
<text x="164.1" y="105">REG3_IN_L</text>
<text x="213.6" y="102.5">IO_INB</text>
<text x="213.6" y="107.6">RST_INT</text>
<text x="213.6" y="105">INT</text>
<text x="99.1" y="110.1">REG1_IN_H</text>
<text x="100.3" y="112.6">BP_OUT_I</text>
<text x="213.6" y="112.6">REG3_OUT_H_I</text>
<text x="213.6" y="110.1">PERIPH_MEM_SPACE</text>
<text x="100.4" y="117.7">SP_OUT_I</text>
<text x="103.8" y="115.2">BP_IN</text>
<text x="163" y="117.7">IO_ADDR_IN</text>
<text x="213.6" y="117.7">PC_IN</text>
<text x="213.6" y="115.2">REG3_IN_H</text>
<text x="103.9" y="120.3">SP_IN</text>
<text x="167.2" y="120.3">IO_OUT</text>
<text x="213.6" y="120.3">PC_COUNT</text>
<text x="140.8" y="146.9">TDO</text>
<text x="140.9" y="149.5">TCK</text>
<text x="141.7" y="144.4">TDI</text>
<text x="140.8" y="152">TMS</text>
</g>
<text font-size="1.8" fill="#008400" x="46" y="149.9">28</text>
</svg>
